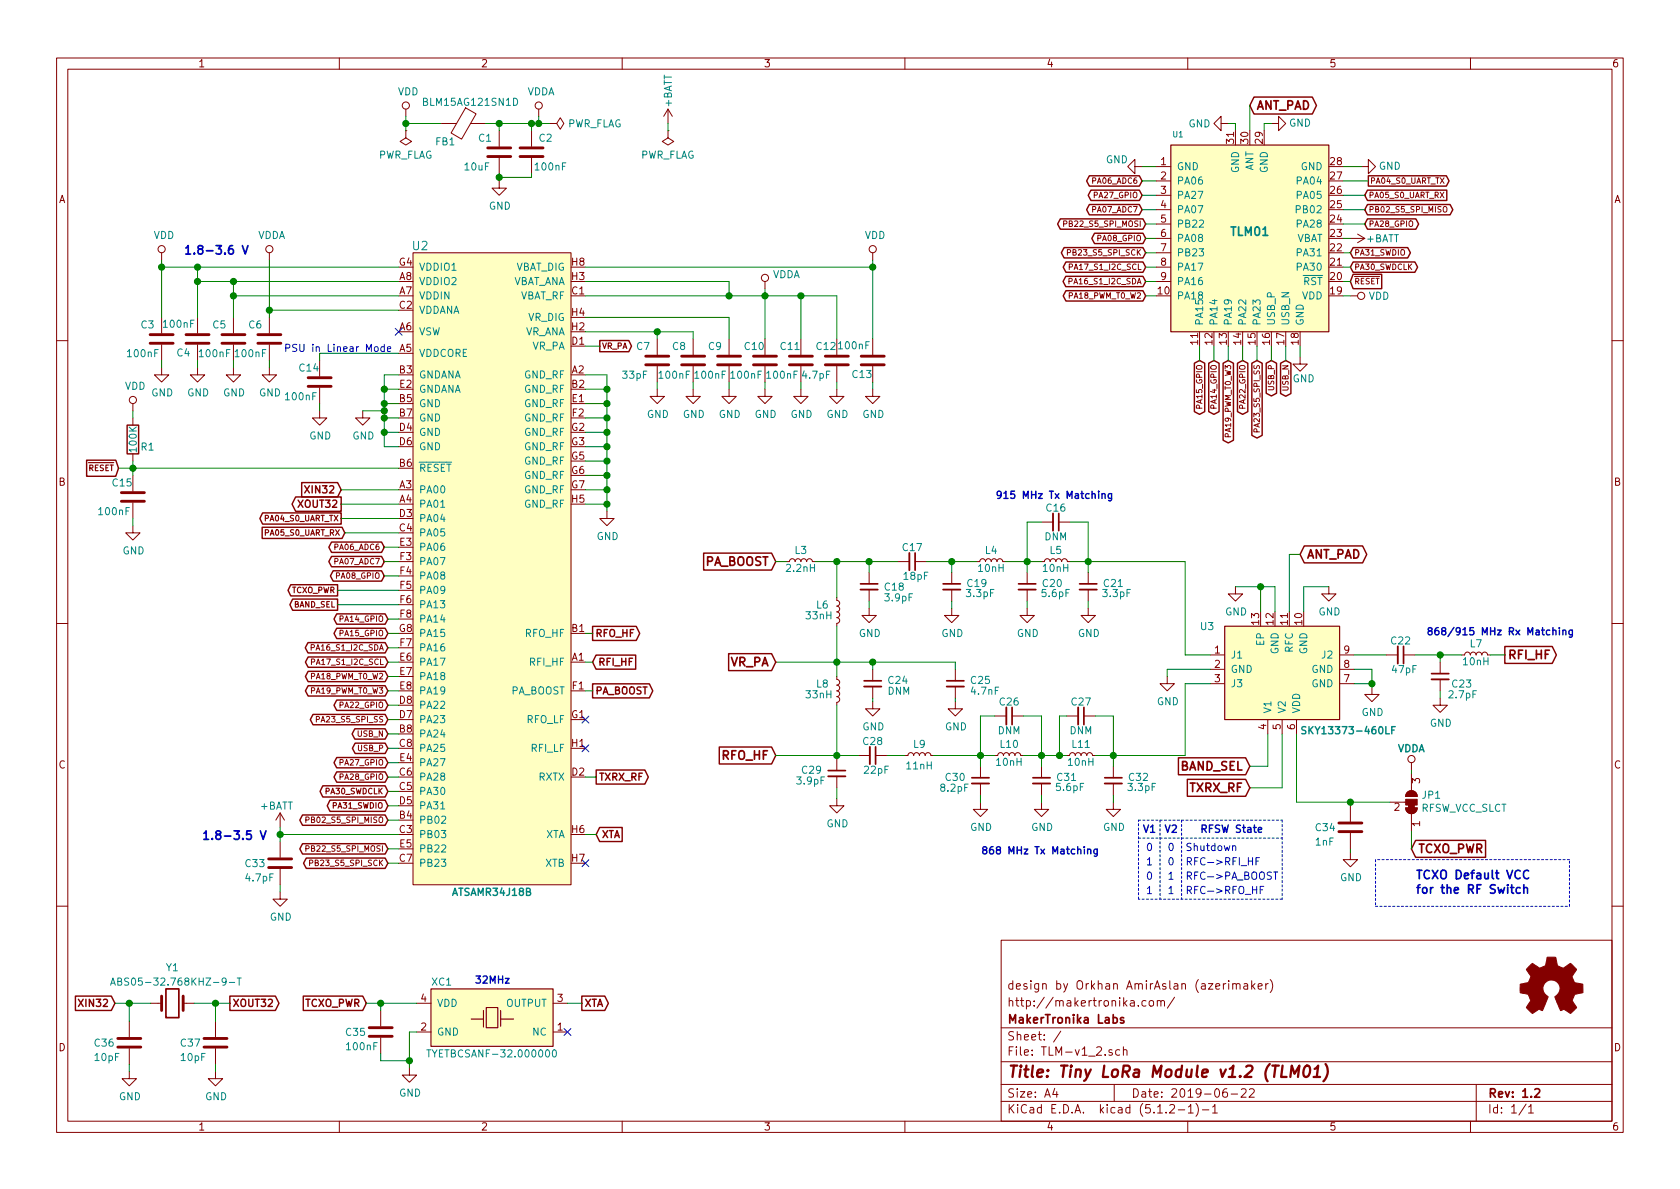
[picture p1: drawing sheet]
<svg xmlns="http://www.w3.org/2000/svg" width="297mm" height="210mm" viewBox="0 0 297 210" stroke-linecap="round" stroke-linejoin="round" font-family="sans-serif">
<g fill="none" stroke="#840000" stroke-width=".18">
<path d="M10 10.3h277v189.9h-277zM12 12.2h273v186.1h-273zM60 10.3v1.9M71.8 19.3v1.3M82.3 19.1l1.9 1-2.6 4.5-1.8-1.1zM95.2 19.3v1.3M110 10.3v1.9M118.1 19.3l-.8 1.3M118.1 19.3v2.5M118.1 19.3l.8 1.3M160 10.3v1.9M210 10.3v1.9"/>
<path d="M260 10.3v1.9M71.8 23.1v1.3l1 .6-1 .6-1.1-.6 1.1-.6M71.8 23.1h.1M78.1 21.8h2.6M83.2 21.8h2.5M88.3 32v1.3h1.2l-1.2 1.2-1.3-1.2h1.3M88.3 23.1v2.8M88.3 27.9v2.8M94 23.1v2.8M94 27.9v2.8M97.2 21.8h1.2l.7-1 .6 1-.6 1.1-.7-1.1M97.2 21.8h.1"/>
<path d="M118.1 23.1v1.3l1 .6-1 .6-1-.6 1-.6M118.1 23.1h.1M188.1 39.6l.4-.1 .1-.3-.5-.1v1M200.7 29.5v-1.3l-1.3 1.3 1.3 1.2v-1.2h1.2M204.5 29.5h2.5M204.5 32h2.5M204.5 34.5h2.5M204.5 37.1h2.5M204.5 39.6h2.5M215.9 21.8v-1.2l-1.3 1.2 1.3 1.3v-1.3h1.3M224.8 21.8h1.3v-1.2l1.2 1.2-1.2 1.3v-1.3M240.7 29.5h1.2v-1.3l1.3 1.3-1.3 1.2v-1.2"/>
<path d="M255.3 36.6l.3-.1 .2 .2v.5l-.2 .3-.4-.1v-.6zM28.6 44.7v1.3M28.6 56.1v2.8M34.9 56.1v2.8M41.3 56.1v2.8M47.6 44.7v1.3M47.6 56.1v2.8M73 44.7h28v111.8h-28zM116.2 59.9v2.8M122.6 59.9v2.8M128.9 59.9v2.8M135.3 49.8v1.2"/>
<path d="M135.3 59.9v2.8M141.6 59.9v2.8M148 59.9v2.8M154.3 44.7v1.3M154.3 59.9v2.8M188.7 44.7l.5-.1 .1-.4-.6-.1v1M189 49.8l.5-.1v-.4l-.5-.1v1M189.1 47.2h.4l.1-.4-.5-.1v1M204.5 42.2h2.5M204.5 44.7h2.5M204.5 47.2h2.5M204.5 49.8h2.5"/>
<path d="M238.8 52.3h1.2M238.8 42.2h2.5M240 41.4l1.3 .8M241.3 42.2l-1.3 .7M10 60.2h2M23.5 71.4v1.2M23.5 73.9v1.3M28.6 65v1.3h1.2l-1.2 1.3-1.3-1.3h1.3M28.6 61v2.7M34.9 65v1.3h1.3l-1.3 1.3-1.2-1.3h1.2M34.9 61v2.7M41.3 65v1.3h1.2l-1.2 1.3-1.3-1.3h1.3"/>
<path d="M41.3 61v2.7M47.6 65v1.3h1.3l-1.3 1.3-1.2-1.3h1.2M47.6 61v2.7M56.5 72.6v1.3h1.3l-1.3 1.3-1.3-1.3h1.3M56.5 63.7v2.8M56.5 68.6v2.8M64.1 72.6v1.3h1.3l-1.3 1.3-1.2-1.3h1.2M116.2 68.8v1.3h1.3l-1.3 1.3-1.3-1.3h1.3M116.2 64.8v2.8M122.6 68.8v1.3h1.2l-1.2 1.3-1.3-1.3h1.3M122.6 64.8v2.8M128.9 68.8v1.3h1.3l-1.3 1.3-1.3-1.3h1.3"/>
<path d="M128.9 64.8v2.8M135.3 68.8v1.3h1.2l-1.2 1.3-1.3-1.3h1.3M135.3 64.8v2.8M141.6 68.8v1.3h1.3l-1.3 1.3-1.3-1.3h1.3M141.6 64.8v2.8M148 68.8v1.3h1.2l-1.2 1.3-1.3-1.3h1.3M148 64.8v2.8M154.3 68.8v1.3h1.3l-1.3 1.3-1.3-1.3h1.3M154.3 64.8v2.8M222.2 76.4v-.5h-.4l-.1 .5h1M229.9 63.1v1.3h1.2l-1.2 1.3-1.3-1.3h1.3M285 60.2h2"/>
<path d="M23.5 93v1.2h1.3l-1.3 1.3-1.3-1.3h1.3M23.5 80.3v1.2M23.5 84.1v2.8M23.5 88.9v2.8M107.3 90.4v1.3h1.3l-1.3 1.3-1.3-1.3h1.3M139.6 99.3l.1-.3 .3-.2 .4 .1 .2 .4 .1-.3 .3-.2 .4 .1 .2 .4 .1-.3 .3-.2 .4 .1 .2 .4 .2-.4 .4-.1 .3 .2 .1 .3M158.7 99.3h2.1M161.8 99.3h2M173.2 99.3l.2-.3 .2-.2 .5 .1 .1 .4 .2-.3 .3-.2 .4 .1 .2 .4 .1-.3 .3-.2 .4 .1 .2 .4 .1-.3 .3-.2 .4 .1 .2 .4h.5M184.1 92.3h2.1M184.7 99.3l.1-.3 .3-.2 .4 .1 .2 .4 .1-.3 .3-.2 .4 .1 .2 .4 .1-.3 .3-.2 .4 .1 .2 .4 .1-.3 .3-.2 .4 .1 .2 .4h.5M187.2 92.3h2"/>
<path d="M10 110.3h2M55 114.5h.5v-.4l-.5-.1v1M55.1 117.1l.4-.1 .1-.4-.5-.1v1M148 105.7v.5l.3 .1 .2 .3-.2 .4-.3 .2 .3 .1 .2 .3-.2 .4-.3 .2 .3 .1 .2 .3-.2 .4-.3 .2 .3 .1 .2 .3-.2 .5-.3 .1v.5M148 119.6v.5l.3 .2 .2 .2-.2 .5-.3 .2 .3 .1 .2 .3-.2 .4-.3 .2 .3 .1 .2 .3-.2 .4-.3 .2 .3 .1 .2 .3-.2 .4-.3 .2v.5M153.7 107.6v1.2h1.2l-1.2 1.3-1.3-1.3h1.3M153.7 101.2v2M153.7 104.3v2M154.3 118.4v2M168.3 107.6v1.2h1.2l-1.2 1.3-1.3-1.3h1.3M168.3 101.2v2M168.3 104.3v2"/>
<path d="M168.9 118.4v2M181.6 107.6v1.2h1.3l-1.3 1.3-1.3-1.3h1.3M181.6 101.2v2M181.6 104.3v2M192.4 107.6v1.2h1.3l-1.3 1.3-1.3-1.3h1.3M192.4 101.2v2M192.4 104.3v2M206.4 119.6v1.3h1.2l-1.2 1.3-1.3-1.3h1.3M214 115.8h2.5M214 118.4h2.5M218.4 103.8v1.2h1.3l-1.3 1.3-1.2-1.3h1.2M234.9 103.8v1.2h1.3l-1.3 1.3-1.2-1.3h1.2"/>
<path d="M236.9 115.8h2.5M236.9 118.4h2.5M245.1 115.8h2M248.2 115.8h2M254.6 117.1v2M259 115.8l.1-.3 .3-.2 .4 .1 .2 .4 .1-.3 .3-.2 .4 .1 .2 .4 .1-.3 .3-.2 .4 .1 .2 .4 .1-.3 .3-.2 .4 .1 .2 .4h.5M285 110.3h2M55.9 127.2h.5v-.4l-.5-.1v1M148 134.2v2.1M148 137.3v2M151.8 133.6h2M154.3 124.1v1.2h1.3l-1.3 1.3-1.3-1.3h1.3"/>
<path d="M154.3 121.4v2M154.8 133.6h2M160 133.6h.5l.2-.3 .2-.2 .5 .1 .1 .4 .2-.3 .3-.2 .4 .1 .2 .4 .1-.3 .3-.2 .4 .1 .2 .4 .1-.3 .3-.2 .4 .1 .2 .4h.5M168.9 124.1v1.2h1.3l-1.3 1.3-1.3-1.3h1.3M168.9 121.4v2M173.4 135.5v2M173.4 138.6v2M175.9 126.6h2M176.4 133.6l.1-.3 .3-.2 .4 .1 .2 .4 .1-.3 .3-.2 .5 .1 .1 .4 .2-.3 .2-.2 .5 .1 .2 .4 .1-.3 .3-.2 .4 .1 .2 .4h.5M178.9 126.6h2.1M184.1 135.5v2M184.1 138.6v2"/>
<path d="M188.6 126.6h2M189.1 133.6l.1-.3 .3-.2 .4 .1 .2 .4 .1-.3 .3-.2 .5 .1 .1 .4 .2-.3 .2-.2 .5 .1 .2 .4 .1-.3 .3-.2 .4 .1 .2 .4h.5M191.6 126.6h2.1M196.8 135.5v2M196.8 138.6v2M214 120.9h2.5M224.2 127.2v2.6M226.7 127.2v2.6M229.2 127.2v2.6M236.9 120.9h2.5M242.6 121.5v1.3h1.2l-1.2 1.3-1.3-1.3h1.3M249.6 134.9v1.2"/>
<path d="M249.6 136.8v3M254.6 123.4v1.3h1.3l-1.3 1.3-1.2-1.3h1.2M254.6 120.1v2.1M49.5 157.7v1.3h1.3l-1.3 1.3-1.2-1.3h1.2M49.5 143.8l-.7 1.2M49.5 143.8v2.5M49.5 148.8v2.8M49.5 153.7v2.8M49.5 143.8l.8 1.2M54.1 145h.5v-.4l-.5-.1v1M54.1 150.1l.5-.1v-.3l-.5-.2v1M54.7 152.6h.5l.1-.4-.6-.1v1"/>
<path d="M148 141.2v1.3h1.2l-1.2 1.3-1.3-1.3h1.3M173.4 141.9v1.2h1.2l-1.2 1.3-1.3-1.3h1.3M184.1 141.9v1.2h1.3l-1.3 1.3-1.2-1.3h1.2M196.8 141.9v1.2h1.3l-1.3 1.3-1.2-1.3h1.2M238.8 150.7v1.3h1.2l-1.2 1.3-1.3-1.3h1.3M238.8 142.5v2.8M238.8 147.3v2.8M245.7 141.9h2.8M248.5 142.9h2.1a1.02 1.02 0 0 1-1 1 1.02 1.02 0 0 1-1.1-1zM248.8 140.2a1.02 1.02 0 0 1 1.1-.3 1.02 1.02 0 0 1 .7 .9h-2.1zM249.6 143.9v3M10 160.2h2"/>
<path d="M26.7 177.4h1.9M32.4 177.4h1.9M67.3 178.7v2.8M73.7 177.4h2.5M97.8 177.4h2.5M177 166.3h108v32h-108zM201.3 177.8v.1M202.6 177l-.4-.1-.3 .3 .1 .6 .2 .1 .4-.1M203.3 177.1l.2-.2 .4 .2v.7l-.2 .1-.4-.1zM204.6 177.1l.2-.2 .4 .1 .1 .9M204.6 176.9v1M205.3 177.1l.2-.2 .3 .1 .1 .9"/>
<path d="M207.7 176.3l-1.3 2M218 174.1l.2-.2 .3 .1 .1 .9M218 173.9v1M218.6 174.1a.36 .36 0 0 1 .3-.2 .36 .36 0 0 1 .4 .2v.8M220 174h.5l.1 .9M220.6 174.3l-.5 .1a.29 .29 0 0 0-.2 .2 .29 .29 0 0 0 .2 .3l.5-.1M221.3 173.4v1.5M221.5 174.4l.4 .5M221.9 173.9l-.6 .6M222.5 174.4l.7-.1-.1-.3-.4-.1-.2 .2v.7h.6M223.8 173.9v1M224.2 173.9l-.4 .3"/>
<path d="M224.6 173.2a1.71 1.71 0 0 1 0 2.3M285 160.2h2M22.9 189.5v1.2h1.2l-1.2 1.3-1.3-1.3h1.3M22.9 180.6v2.8M22.9 185.4v2.8M38.1 189.5v1.2h1.3l-1.3 1.3-1.3-1.3h1.3M38.1 180.6v2.8M38.1 185.4v2.8M60 198.3v1.9M67.3 183.5v2.8M72.4 188.8v1.3h1.3l-1.3 1.3-1.3-1.3h1.3M73.7 182.5h2.5"/>
<path d="M97.8 182.5h2.5M110 198.3v1.9M160 198.3v1.9M177 194.8h108M177 191.8h108M177 187.8h108M177 181.8h108M186.5 192.5l-.4 1h1M186.8 193v1M187.6 182.3l-1.3 2M196.6 185.7l-.3-.1-.2 .2v.2l.5 .2v.3h-.5M197 191.8v3"/>
<path d="M198 185.7l-.4-.1-.3 .3v.6l.3 .1 .4-.1M198.6 185.7l.2-.1 .4 .1 .1 .9M198.6 185.1v1.5M206.8 195.5l.2-.2h.4l.2 .2 .1 .3-.1 .2-.8 .8h.9M208.3 196.3h1.2M210 198.3v1.9M210.1 195.8l.4-.5v1.5M210.1 196.8h.9M211.5 195.1a1.71 1.71 0 0 1 0 2.3M212.6 196.3h1.1M214.4 195.8l.4-.5v1.5M214.4 196.8h.8"/>
<path d="M216.9 192.5a.62 .62 0 0 0-.7 .7l.1 .7 .2 .1 .5-.1v-.5l-.1-.2-.4-.1-.3 .3M217.7 193.5h1.1M219.5 192.7l.2-.2h.3l.3 .2v.3v.2l-.9 .8h.9M220.9 192.7l.2-.2h.4l.2 .2 .1 .3-1 1h1M260 198.3v1.9M261 191.8v6.5M269.8 195.2l-1.2 2M270.3 195.8l.4-.5v1.5M270.3 196.8h.8"/>
<circle cx="71.8" cy="18.7" r=".63"/>
<circle cx="95.2" cy="18.7" r=".63"/>
<circle cx="28.6" cy="44.1" r=".63"/>
<circle cx="47.6" cy="44.1" r=".63"/>
<circle cx="135.3" cy="49.1" r=".63"/>
<circle cx="154.3" cy="44.1" r=".63"/>
<circle cx="240.7" cy="52.3" r=".63"/>
<circle cx="23.5" cy="70.7" r=".63"/>
<circle cx="249.6" cy="134.2" r=".63"/>
</g>
<g fill="none" stroke="#840000" stroke-width=".3">
<path d="M161.8 97.8v3M187.2 90.8v3M152.1 103.2h3.1M166.8 103.2h3M180.1 103.2h3M190.9 103.2h3M248.2 114.3v3M253.1 119.1h3.1M146.4 136.3h3.1M152.8 120.4h3M154.8 132.1v3M167.4 120.4h3"/>
<path d="M171.8 137.5h3.1M178.9 125.1v3M182.6 137.5h3.1M191.6 125.1v3M195.3 137.5h3.1M29.3 174.9h2.3v5.1h-2.3zM198.7 180a.37 .37 0 0 0-.6 .1l.1 .3 .5 .1v.1l-.2 .3-.4-.1M271.4 192.7l.2-.2h.4l.2 .5-.9 1h.9"/>
</g>
<path d="M228.1 190.4l.3-2 .5 1.5 .8-1.5-.2 2M230.8 188.6a.45 .45 0 0 1 .4-.2 .45 .45 0 0 1 .4 .4 1.15 1.15 0 0 1-.8 1.6l-.2-.1a1.5 1.5 0 0 1 .2-1.7zM232.3 190.4h1.1M232.4 189l.7-.6-.3 2M234.4 188.2a2.31 2.31 0 0 1-.4 3" fill="none" stroke="#840000" stroke-width=".41"/>
<g fill="#ffffc2" stroke="#ffffc2" stroke-width=".18">
<path d="M73 44.7h28v111.8h-28z"/>
<path d="M216.5 110.7h20.4v16.5h-20.4z"/>
<path d="M76.2 174.9h21.6v10.1h-21.6z"/>
<path d="M207 25.6h27.9v33.1h-27.9z"/>
</g>
<path d="M90.8 17.4a.64 .64 0 0 1 .7 .6 .64 .64 0 0 1-.7 .6zM77.9 89.7h.7M77.9 143h.7M19.6 174.2l.4-1.3 .4 1.3M19.7 173.9h.6M20.8 173.6l.6-.1 .1-.2-.1-.2-.6-.2v1.3h.5l.2-.1v-.3l-.3-.2M40.5 173.7h1M41.9 172.9h.7M42.3 172.9v1.3M75.5 185.6h.7M75.8 185.6v1.3M97.8 185.8l.2-.2a.69 .69 0 0 1 .4 .7 .69 .69 0 0 1-.4 .6l-.2-.1-.1-.4z" fill="none" stroke="#008484" stroke-width=".18"/>
<path d="M207 25.6h27.9v33.1h-27.9zM216.5 110.7h20.4v16.5h-20.4zM76.2 174.9h21.6v10.1h-21.6zM85.5 178.7v2.9zM86 178.2h2v3.5h-2zM88.5 178.7v2.8zM83.3 180.2h2.2M88.5 180.2h2.3" fill="none" stroke="#840000" stroke-width=".2"/>
<path d="M230.9 128.6l-.5-.1-.2 .1 .1 .5 .5 .1 .1 .3-.2 .3-.5-.1M246.1 129.1h.4M246.7 128.5h-.6v1.3" fill="none" stroke="#008484" stroke-width=".25"/>
<g fill="none" stroke="#840000" stroke-width=".51">
<path d="M86.2 27.7h4.1M86.2 26.2h4.1M91.9 27.7h4.1M91.9 26.2h4.1M26.5 59.2h4.1M32.9 59.2h4.1M39.2 59.2h4.1M45.6 59.2h4.1M26.5 60.7h4.1M32.9 60.7h4.1M39.2 60.7h4.1M45.6 60.7h4.1"/>
<path d="M54.5 68.3h4M54.5 66.8h4M114.2 64.5h4M114.2 63h4M120.5 64.5h4.1M120.5 63h4.1M126.9 64.5h4M126.9 63h4M133.2 64.5h4.1M133.2 63h4.1M139.6 64.5h4M139.6 63h4"/>
<path d="M145.9 64.5h4.1M145.9 63h4.1M152.3 64.5h4M152.3 63h4M21.5 88.6h4M21.5 87.1h4M47.5 153.4h4.1M47.5 151.9h4.1M236.7 147.1h4.1M236.7 145.5h4.1M28.6 176.1v2.6M32.4 176.1v2.6"/>
<path d="M20.8 185.2h4.1M20.8 183.6h4.1M36.1 185.2h4M36.1 183.6h4M65.3 183.3h4M65.3 181.7h4"/>
</g>
<g fill="none" stroke="#008400" stroke-width=".18">
<path d="M221 18.7v4.4M71.8 20.6v2.5M71.8 21.8h6.3M85.7 21.8h11.5M88.3 21.8v1.3M88.3 30.7v1.3M94 21.8v1.3M94 30.7v.7h-5.7M95.2 20.6v1.2M118.1 21.8v1.3M201.9 32h2.6M201.9 29.5h2.6"/>
<path d="M201.9 34.5h2.6M201.9 37.1h2.6M202.6 39.6h1.9M217.2 21.8h1.2v1.3M224.8 21.8h-1.3v1.3M237.5 32h4.4M237.5 29.5h3.2M237.5 34.5h3.8M237.5 37.1h3.8M237.5 39.6h3.8M28.6 46v10.1M28.6 47.2h41.9"/>
<path d="M34.9 49.8h35.6M34.9 47.2v8.9M41.3 52.3h29.2M41.3 49.8v6.3M47.6 54.9h22.9M47.6 46v10.1M103.5 47.2h50.8M103.5 52.3h44.5v7.6M103.5 49.8h25.4v2.5M103.5 58.7h19.1v1.2M103.5 56.1h25.4v3.8M116.2 58.7v1.2"/>
<path d="M135.3 51v8.9M141.6 52.3v7.6M154.3 46v13.9M202.6 47.2h1.9M202.6 52.3h1.9M202.6 49.8h1.9M202.6 42.2h1.9M202.6 44.7h1.9M237.5 47.2h1.3M237.5 52.3h1.3M237.5 49.8h1.3M237.5 42.2h1.3"/>
<path d="M237.5 44.7h1.3M23.5 72.6v1.3M28.6 63.7v1.3M34.9 63.7v1.3M41.3 63.7v1.3M47.6 63.7v1.3M56.5 71.4v1.2M64.1 72.6h3.8M67.9 76.4h2.6M67.9 73.9h2.6M67.9 71.4h2.6M67.9 68.8h2.6"/>
<path d="M70.5 66.3h-2.6v12.7h2.6M70.5 62.5h-14v1.2M103.5 66.3h3.8v24.1M103.5 79h3.8M103.5 76.4h3.8M103.5 73.9h3.8M103.5 71.4h3.8M103.5 68.8h3.8M103.5 61.2h2.5M116.2 67.6v1.2M122.6 67.6v1.2M128.9 67.6v1.2"/>
<path d="M135.3 67.6v1.2M141.6 67.6v1.2M148 67.6v1.2M154.3 67.6v1.2M212.1 61.2v2.5M214.6 61.2v2.5M217.2 61.2v2.5M219.7 61.2v2.5M222.2 61.2v2.5M224.8 61.2v2.5M227.3 61.2v2.5M229.9 61.2v1.9"/>
<path d="M21 82.8h49.5M23.5 81.5v2.6M23.5 91.7v1.3M60.3 89.1h10.2M60.3 86.6h10.2M60.3 91.7h10.2M61 94.2h9.5M67.9 99.3h2.6M67.9 96.8h2.6M103.5 89.1h3.8M103.5 86.6h3.8M103.5 84.1h3.8"/>
<path d="M103.5 81.5h3.8M137.2 99.3h1.9M144.1 99.3h14.6M148 99.3v6.4M153.7 99.3v1.9M163.8 99.3h8.9M168.3 99.3v1.9M177.8 99.3h6.3M184.1 92.3h-2.5v8.9M189.2 99.3h20.3v16.5h4.5M189.2 92.3h3.2v8.9M229.9 98h-1.9v10.2"/>
<path d="M59.7 104.4h10.8M59.7 106.9h10.8M67.9 101.8h2.6M68.6 117.1h1.9M68.6 112h1.9M68.6 119.6h1.9M68.6 114.5h1.9M68.6 109.5h1.9M103.5 117.1h1.3M103.5 112h1.3M137.2 117.1h31.7v1.3M148 110.7v8.9"/>
<path d="M153.7 106.3v1.3M154.3 117.1v1.3M168.3 106.3v1.3M181.6 106.3v1.3M192.4 106.3v1.3M214 118.4h-7.6v1.2M218.4 103.8h7v4.4M222.9 103.8v4.4M234.9 103.8h-4.4v4.4M239.4 115.8h5.7M239.4 118.4h3.2v3.1M250.2 115.8h8.2"/>
<path d="M254.6 115.8v1.3M263.5 115.8h2.6M68.6 122.2h1.9M68.6 137.4h1.9M68.6 139.9h1.9M68.6 134.9h1.9M68.6 132.3h1.9M68.6 129.8h1.9M68.6 127.2h1.9M68.6 124.7h1.9M103.5 122.2h1.3M103.5 137.4h1.9"/>
<path d="M137.2 133.6h14.6M148 124.7v9.5M148 139.3v1.9M154.3 123.4v.7M156.8 133.6h3.2M165.1 133.6h10.8M168.9 123.4v.7M175.9 126.6h-2.5v8.9M181 133.6h7.6M181 126.6h3.1v8.9M188.6 126.6h-1.3v7M193.7 126.6h3.1v8.9"/>
<path d="M214 120.9h-4.5v12.7h-15.8M224.2 129.8v5.7h-3.2M226.7 129.8v9.5h-5.7M229.2 129.8v12.1h16.5M239.4 120.9h3.2M249.6 136.1v.7M254.6 122.2v1.2M49.5 146.3v2.5M49.5 156.5v1.2M49.5 147.6h21M68.6 152.6h1.9M68.6 150.1h1.9"/>
<path d="M68.6 145h1.9M68.6 142.5h1.9M103.5 147.6h1.9M173.4 140.6v1.3M184.1 140.6v1.3M196.8 140.6v1.3M238.8 141.9v.6M238.8 150.1v.6M249.6 146.9v3.2M20.3 177.4h6.4M22.9 177.4v3.2M34.3 177.4h6.3"/>
<path d="M38.1 177.4v3.2M64.8 177.4h8.9M67.3 177.4v1.3M100.3 177.4h2.6M22.9 188.2v1.3M38.1 188.2v1.3M67.3 186.3v1.3h5.1M73.7 182.5h-1.3v6.3"/>
</g>
<g fill="#008400" stroke="#008400" stroke-width=".25">
<circle cx="28.6" cy="47.2" r=".51"/>
<circle cx="34.9" cy="49.8" r=".51"/>
<circle cx="34.9" cy="47.2" r=".51"/>
<circle cx="41.3" cy="52.3" r=".51"/>
<circle cx="41.3" cy="49.8" r=".51"/>
<circle cx="47.6" cy="54.9" r=".51"/>
<circle cx="107.3" cy="89.1" r=".51"/>
<circle cx="107.3" cy="86.6" r=".51"/>
<circle cx="107.3" cy="84.1" r=".51"/>
<circle cx="107.3" cy="81.5" r=".51"/>
<circle cx="107.3" cy="79" r=".51"/>
<circle cx="107.3" cy="76.4" r=".51"/>
<circle cx="107.3" cy="73.9" r=".51"/>
<circle cx="107.3" cy="71.4" r=".51"/>
<circle cx="107.3" cy="68.8" r=".51"/>
<circle cx="88.3" cy="21.8" r=".51"/>
<circle cx="67.9" cy="68.8" r=".51"/>
<circle cx="67.9" cy="71.4" r=".51"/>
<circle cx="67.9" cy="73.9" r=".51"/>
<circle cx="67.9" cy="76.4" r=".51"/>
<circle cx="67.9" cy="72.6" r=".51"/>
<circle cx="49.5" cy="147.6" r=".51"/>
<circle cx="23.5" cy="82.8" r=".51"/>
<circle cx="116.2" cy="58.7" r=".51"/>
<circle cx="128.9" cy="52.3" r=".51"/>
<circle cx="135.3" cy="52.3" r=".51"/>
<circle cx="141.6" cy="52.3" r=".51"/>
<circle cx="154.3" cy="47.2" r=".51"/>
<circle cx="94" cy="21.8" r=".51"/>
<circle cx="88.3" cy="31.4" r=".51"/>
<circle cx="22.9" cy="177.4" r=".51"/>
<circle cx="38.1" cy="177.4" r=".51"/>
<circle cx="67.3" cy="177.4" r=".51"/>
<circle cx="72.4" cy="187.6" r=".51"/>
<circle cx="148" cy="99.3" r=".51"/>
<circle cx="153.7" cy="99.3" r=".51"/>
<circle cx="168.3" cy="99.3" r=".51"/>
<circle cx="181.6" cy="99.3" r=".51"/>
<circle cx="192.4" cy="99.3" r=".51"/>
<circle cx="148" cy="117.1" r=".51"/>
<circle cx="154.3" cy="117.1" r=".51"/>
<circle cx="148" cy="133.6" r=".51"/>
<circle cx="173.4" cy="133.6" r=".51"/>
<circle cx="184.2" cy="133.6" r=".51"/>
<circle cx="196.9" cy="133.6" r=".51"/>
<circle cx="187.3" cy="133.6" r=".51"/>
<circle cx="242.6" cy="120.9" r=".51"/>
<circle cx="254.6" cy="115.8" r=".51"/>
<circle cx="222.9" cy="103.8" r=".51"/>
<circle cx="71.8" cy="21.8" r=".51"/>
<circle cx="95.3" cy="21.8" r=".51"/>
<circle cx="238.8" cy="141.9" r=".51"/>
</g>
<path d="M69.9 58.1l1.2 1.2M71.1 58.1l-1.2 1.2M102.9 126.6l1.2 1.3M102.9 131.7l1.2 1.2M104.1 126.6l-1.2 1.3M104.1 131.7l-1.2 1.2M102.9 152l1.2 1.3M104.1 152l-1.2 1.3M99.7 181.9l1.2 1.2M100.9 181.9l-1.2 1.2" fill="none" stroke="#000084" stroke-width=".18"/>
<g fill="none" stroke="#0000c2" stroke-width=".18">
<path d="M66.3 61.4l.3-.1 .2 .1v.7h-.4l-.2-.1v-.5zM67.9 61.4l-.3-.1-.3 .2 .2 .6h.4M67.9 60.9v1.2M68.5 61.7l.6-.1-.1-.2-.3-.1-.2 .2 .1 .6h.4M217.9 149.7l.2-.2 .3 .1 .1 .8M220.7 152.3h.8M221.5 151.7v1.3M221.5 157.3h.7M222.1 152.3h.4M222.2 156.7v1.3M222.7 151.7h-.6v1.3M222.8 157.3h.4"/>
<path d="M223.4 156.7h-.6v1.3M224.8 154.3l-.5-.1-.2 .1v.4l.6 .2 .1 .3-.3 .3-.4-.1M225.2 154.2h.7M225.5 154.2v1.3"/>
</g>
<g fill="none" stroke="#840000" stroke-width=".25">
<path d="M221.7 17.2h10.3l.8 1.5-.8 1.5h-10.3l-.7-1.5zM187.5 38.7h14.6l.5 .9-.5 .9h-14.6l-.5-.9zM192.6 31.1h8.8l.5 .9-.5 .9h-8.8l-.5-.9zM192.6 36.2h8.8l.5 .9-.5 .9h-8.8l-.5-.9zM192.9 33.6h8.5l.5 .9-.5 1h-8.5l-.5-1zM241.8 33.6h14v1.9h-14l-.5-1zM241.8 38.7h8.5l.5 .9-.5 .9h-8.5l-.5-.9zM241.8 36.2h14.6l.5 .9-.5 .9h-14.6l-.5-.9zM241.9 31.1h13.8l.5 .9-.5 .9h-13.8zM188.1 43.8h14l.5 .9-.5 .9h-14l-.4-.9zM188.4 48.9h13.7l.5 .9-.5 .9h-13.7l-.4-.9zM188.5 46.3h13.6l.5 .9-.5 1h-13.6l-.5-1z"/>
<path d="M188.5 51.4h13.6l.5 .9-.5 .9h-13.6l-.5-.9zM193.5 41.2h8.6l.5 1-.5 .9h-8.6l-.5-.9zM239.2 48.5h5.1v2.5h-5.1l-.4-1.2zM239.2 46.3h11l.4 .9-.4 1h-11l-.4-1zM239.2 43.8h9.7l.5 .9-.5 .9h-9.7l-.4-.9zM22.5 75.2h2v5.1h-2zM106 60.2h5.2l.5 1-.5 1h-5.2zM211.2 64.2l.9-.5 .9 .5v8.6l-.9 .5-.9-.5zM213.7 64.2l.9-.5 .9 .5v8.6l-.9 .5-.9-.5zM216.3 64.2l.9-.5 .9 .5v13.6l-.9 .5-.9-.5zM218.8 64.2l.9-.5 .9 .5v8.6l-.9 .5-.9-.5zM221.3 64.2l.9-.5 1 .5v12.8l-1 .5-.9-.5z"/>
<path d="M223.9 64.2l.9-.5 .9 .5v5.3l-.9 .5-.9-.5zM226.4 64.2l.9-.5 .9 .5v5.4l-.9 .5-.9-.5zM15.3 81.4h5.2l.5 1.4-.5 1.4h-5.2zM46.4 93.2h14.1l.5 1-.5 1h-14.1zM46.4 90.7h13.9v2h-13.9l-.5-1zM52.3 87.9h8v2.5h-8l-.7-1.3zM53.3 85.3h6.4l.6 1.3-.6 1.3h-6.4zM53.9 85.9l.8 1.3M54.7 85.9l-.8 1.3M58.6 95.9h8.9l.4 .9-.4 .9h-8.9l-.5-.9zM58.6 98.4h8.9l.4 .9-.4 .9h-8.9l-.5-.9zM124.4 97.8h12l.8 1.5-.8 1.5h-12z"/>
<path d="M230.6 96.5h10.3l.8 1.5-.8 1.5h-10.3l-.7-1.5zM51.4 103.4h8.3v2h-8.3l-.5-1zM51.7 105.9h8v2h-8l-.4-1zM54.5 113.6h13.6l.5 .9-.5 1h-13.6l-.5-1zM54.5 116.2h13.6l.5 .9-.5 .9h-13.6l-.5-.9zM54.5 118.7h13.6l.5 .9-.5 .9h-13.6l-.5-.9zM58.9 100.9h8.6l.4 .9-.4 1h-8.6l-.5-1zM59.5 108.6h8.6l.5 .9-.5 .9h-8.6l-.4-.9zM59.5 111.1h8.6l.5 .9-.5 .9h-8.6l-.4-.9zM104.8 110.8h7.7l.6 1.2-.6 1.3h-7.7zM105.4 115.8h7v2.5h-7l-.6-1.2zM128.8 115.6h7.6l.8 1.5-.8 1.5h-7.6z"/>
<path d="M266.1 114.3h8.3l.8 1.5-.8 1.5h-8.3zM54.5 121.3h13.6l.5 .9-.5 .9h-13.6l-.5-.9zM55.3 126.3h12.8l.5 .9-.5 1h-12.8l-.4-1zM57.1 139h11l.5 .9-.5 1h-11l-.5-1zM59.5 123.8h8.6l.5 .9-.5 .9h-8.6l-.4-.9zM59.5 134h8.6l.5 .9-.5 .9h-8.6l-.4-.9zM59.5 136.5h8.6l.5 .9-.5 .9h-8.6l-.4-.9zM62.7 128.9h5.4l.5 .9-.5 .9h-5.4l-.4-.9zM62.8 131.4h5.3l.5 .9-.5 .9h-5.3l-.5-.9zM104.8 120.9h10l.6 1.3-.6 1.2h-10zM105.4 136.2h8.6l.6 1.2-.6 1.3h-8.6zM127.2 132.1h9.2l.8 1.5-.8 1.5h-9.2z"/>
<path d="M208.4 134h11.8l.8 1.5-.8 1.5h-11.8zM209.9 137.8h10.3l.8 1.5-.8 1.5h-10.3zM53.5 144.1h14.6l.5 .9-.5 .9h-14.6l-.5-.9zM53.5 149.2h14.6l.5 .9-.5 .9h-14.6l-.5-.9zM54.2 151.7h13.9l.5 .9-.5 1h-13.9l-.5-1zM58.3 141.5h9.8l.5 1-.5 1h-9.8l-.4-1zM106 146.3h4v2.5h-4l-.6-1.2zM250.3 148.6h12.4v3h-12.4l-.7-1.5zM13.3 176.1h6.4l.6 1.3-.6 1.3h-6.4zM13.9 176.7l.8 1.3M14.7 176.7l-.8 1.3M40.6 176.1h8.1l.6 1.3-.6 1.3h-8.1z"/>
<path d="M53.6 176.1h10.5l.7 1.3-.7 1.3h-10.5zM102.9 176.1h4l.7 1.3-.7 1.3h-4z"/>
</g>
<path d="M42.8 43.4l.6 1.5 .4-1.5M46 146.9l.5 1.5 .5-1.5M268.8 157l-.4-.1-.3 .3v.5l.1 .2h.6M269.4 157.1l.1-.1a.36 .36 0 0 1 .6 .2v.8M269.4 156.5v1.5M270.3 154a.6 .6 0 0 0-.7 0 .6 .6 0 0 0-.2 .7 .55 .55 0 0 0 .2 .6 .55 .55 0 0 0 .7-.1" fill="none" stroke="#0000c2" stroke-width=".3"/>
<g fill="none" stroke="#0000c2" stroke-width=".25">
<path d="M194.3 86.9v.1M194.8 87.4l.2-.1h.4v.8M194.8 87.3v.8M196.5 87.3v1.1l-.2 .2-.3-.1M196.5 87.3h-.3l-.3 .2 .2 .6h.4M274.6 111.6l.2-.2 .3 .1v.8M274.6 111v1.3M275.7 111v.1M275.7 111.4v.9M276.3 111.6l.2-.2 .3 .1 .1 .8M276.3 111.4v.9M278 111.4v1.2l-.2 .1-.3-.1"/>
<path d="M278 111.5l-.4-.1-.2 .3 .1 .5h.5M191.7 149.7v.2M192.3 150.3l.2-.1h.3l.1 .8M192.3 150.2v.8M194 150.2v1.1l-.2 .1h-.3M194 150.2h-.4l-.2 .2 .1 .5h.5M222.5 146.8l.6-.2-.1-.2-.3-.1-.2 .2 .1 .6h.4M89.4 173h.6l-.6 .9h.6"/>
</g>
<g fill="none" stroke="#840000" stroke-width=".33">
<path d="M160.8 97.8v3M186.2 90.8v3M152.1 104.3h3.1M166.8 104.3h3M180.1 104.3h3M190.9 104.3h3M247.1 114.3v3M146.4 137.3h3.1M152.8 121.4h3M153.8 132.1v3M167.4 121.4h3M171.8 138.6h3.1"/>
<path d="M177.9 125.1v3M182.6 138.6h3.1M190.6 125.1v3M195.3 138.6h3.1M253.1 120.1h3.1"/>
</g>
<g fill="#840000" stroke="#840000" stroke-width=".18">
<path d="M270.4 170.9l.6-.5 .8 .5a.62 .62 0 0 0 1 0h.2a1.62 1.62 0 0 0 .5-1.4l.1-.2h1.5l.1 .7a.74 .74 0 0 0 .7 1l.5 .2 1.3-.8 1 1-.4 .7a.75 .75 0 0 0-.1 1.2l.2 .5 1.5 .2v1.5l-1.4 .3-.1 .1a1.23 1.23 0 0 0-.3 1.2l.7 1-.1 .2-1 .9-.8-.5a.54 .54 0 0 0-.9 0l-1.1-2.4a2.33 2.33 0 0 0 .9-1.9 1.54 1.54 0 0 0-2.5-.7 1.54 1.54 0 0 0 .4 2.6l-1 2.4a.69 .69 0 0 0-1.1 .1l-.7 .4-1-1.1 .8-1.1-.3-.6a.71 .71 0 0 0-.9-.7l-.7-.2v-1.5h.4a1.11 1.11 0 0 0 1.3-.8 .72 .72 0 0 0-.2-1.1l-.4-.7z"/>
<path d="M248.5 142.9h2.1a1.02 1.02 0 0 1-1 1 1.02 1.02 0 0 1-1.1-1z"/>
<path d="M248.8 140.2a1.02 1.02 0 0 1 1.1-.3 1.02 1.02 0 0 1 .7 .9h-2.1z"/>
<path d="M249 142.4h1.1v.5h-1.1z"/>
<path d="M248.5 141.3h2.1v1.1h-2.1z"/>
</g>
<path d="M201.3 159v-14M201.3 145h25.4M201.3 148.2h25.4M205.1 145v14M208.9 145v14M226.7 145v14M226.7 159h-25.4M243.2 152v8.3M277.5 152h-34.3M243.2 160.3h34.3M277.5 160.3v-8.3" fill="none" stroke="#0000c2" stroke-width=".18" stroke-dasharray=".4 .4"/>
<text font-size="2.8" fill="#840000" x="178" y="190.5">Title: Tiny LoRa Module v1.2 (TLM01)</text>
<g font-size="2.1" fill="#840000">
<text x="222" y="19.4">ANT_PAD</text>
<text x="124.6" y="100">PA_BOOST</text>
<text x="230.9" y="98.8">ANT_PAD</text>
<text x="129.2" y="117.8">VR_PA</text>
<text x="266.5" y="116.6">RFI_HF</text>
<text x="127.8" y="134.3">RFO_HF</text>
<text x="208.7" y="136.2">BAND_SEL</text>
<text x="210.4" y="140">TXRX_RF</text>
<text x="250.6" y="150.8">TCXO_PWR</text>
<text x="178" y="178">http://makertronika.com/</text>
<text x="178" y="175">design by Orkhan AmirAslan (azerimaker)</text>
<text x="178" y="184">Sheet: /</text>
<text x="178" y="181">MakerTronika Labs</text>
<text x="178" y="186.7">File: TLM-v1_2.sch</text>
<text x="178" y="196.9">KiCad E.D.A. kicad (5.1.2-1)-1</text>
<text x="178" y="194.1">Size: A4</text>
<text x="200" y="194.1">Date: 2019-06-22</text>
<text x="263" y="194.1">Rev: 1.2</text>
<text x="263" y="196.9">Id: 1/1</text>
</g>
<g font-size="2.1" fill="#008484">
<text x="217.7" y="41.7">TLM01</text>
<text x="73" y="44.2">U2</text>
</g>
<g font-size="2.1" fill="#0000c2">
<text x="32.4" y="45">1.8-3.6 V</text>
<text x="35.6" y="148.5">1.8-3.5 V</text>
<text x="250.2" y="155.5">TCXO Default VCC</text>
<text x="250.2" y="158">for the RF Switch</text>
</g>
<g font-size="1.8" fill="#840000">
<text x="35" y="11.9">1</text>
<text x="85" y="11.9">2</text>
<text x="135" y="11.9">3</text>
<text x="185" y="11.9">4</text>
<text x="235" y="11.9">5</text>
<text x="285" y="11.9">6</text>
<text x="205.3" y="29.2">1</text>
<text x="218.2" y="25.3" transform="rotate(-90 218.2 25.3)">31</text>
<text x="220.7" y="25.3" transform="rotate(-90 220.7 25.3)">30</text>
<text x="223.3" y="25.3" transform="rotate(-90 223.3 25.3)">29</text>
<text x="235.3" y="29.2">28</text>
<text x="10.4" y="35.9">A</text>
<text x="205.3" y="31.7">2</text>
<text x="205.3" y="34.3">3</text>
<text x="235.3" y="34.3">26</text>
<text x="235.3" y="31.7">27</text>
<text x="285.4" y="35.9">A</text>
<text x="205.3" y="36.8">4</text>
<text x="205.3" y="39.4">5</text>
<text x="205.3" y="41.9">6</text>
<text x="235.3" y="41.9">23</text>
<text x="235.3" y="39.4">24</text>
<text x="235.3" y="36.8">25</text>
<text x="70.6" y="47">G4</text>
<text x="101.1" y="47">H8</text>
<text x="205.3" y="44.4">7</text>
<text x="205.3" y="47">8</text>
<text x="235.3" y="47">21</text>
<text x="235.3" y="44.4">22</text>
<text x="70.6" y="52.1">A7</text>
<text x="70.6" y="49.5">A8</text>
<text x="101.1" y="52.1">C1</text>
<text x="101.1" y="49.5">H3</text>
<text x="204.8" y="52.1">10</text>
<text x="205.3" y="49.5">9</text>
<text x="235.3" y="52.1">19</text>
<text x="235.3" y="49.5">20</text>
<text x="70.6" y="58.4">A6</text>
<text x="70.6" y="54.6">C2</text>
<text x="101.1" y="58.4">H2</text>
<text x="101.1" y="55.9">H4</text>
<text x="70.6" y="62.2">A5</text>
<text x="101.1" y="61">D1</text>
<text x="211.8" y="60.9" transform="rotate(-90 211.8 60.9)">11</text>
<text x="214.4" y="60.9" transform="rotate(-90 214.4 60.9)">12</text>
<text x="216.9" y="60.9" transform="rotate(-90 216.9 60.9)">13</text>
<text x="219.5" y="60.9" transform="rotate(-90 219.5 60.9)">14</text>
<text x="222" y="60.9" transform="rotate(-90 222 60.9)">15</text>
<text x="224.5" y="60.9" transform="rotate(-90 224.5 60.9)">16</text>
<text x="227.1" y="60.9" transform="rotate(-90 227.1 60.9)">17</text>
<text x="229.6" y="60.9" transform="rotate(-90 229.6 60.9)">18</text>
<text x="70.6" y="66">B3</text>
<text x="70.6" y="71.1">B5</text>
<text x="70.7" y="68.6">E2</text>
<text x="101.1" y="66">A2</text>
<text x="101.1" y="68.6">B2</text>
<text x="101.2" y="71.1">E1</text>
<text x="70.6" y="73.7">B7</text>
<text x="70.6" y="76.2">D4</text>
<text x="101.1" y="76.2">G2</text>
<text x="101.2" y="73.7">F2</text>
<text x="70.6" y="82.5">B6</text>
<text x="70.6" y="78.7">D6</text>
<text x="101.1" y="78.7">G3</text>
<text x="101.1" y="81.3">G5</text>
<text x="101.1" y="83.8">G6</text>
<text x="10.4" y="85.9">B</text>
<text x="53.1" y="89.8">XOUT32</text>
<text x="54.5" y="87.2">XIN32</text>
<text x="70.6" y="86.4">A3</text>
<text x="70.6" y="88.9">A4</text>
<text x="101.1" y="86.4">G7</text>
<text x="101.1" y="88.9">H5</text>
<text x="285.4" y="85.9">B</text>
<text x="70.6" y="94">C4</text>
<text x="70.6" y="91.4">D3</text>
<text x="70.7" y="96.5">E3</text>
<text x="70.7" y="99.1">F3</text>
<text x="70.7" y="101.6">F4</text>
<text x="70.7" y="104.1">F5</text>
<text x="70.7" y="106.7">F6</text>
<text x="70.6" y="111.8">G8</text>
<text x="70.7" y="109.2">F8</text>
<text x="101.1" y="111.8">B1</text>
<text x="222.6" y="110.4" transform="rotate(-90 222.6 110.4)">13</text>
<text x="225.2" y="110.4" transform="rotate(-90 225.2 110.4)">12</text>
<text x="227.7" y="110.4" transform="rotate(-90 227.7 110.4)">11</text>
<text x="230.3" y="110.4" transform="rotate(-90 230.3 110.4)">10</text>
<text x="70.7" y="116.8">E6</text>
<text x="70.7" y="119.4">E7</text>
<text x="70.7" y="114.3">F7</text>
<text x="101.1" y="116.8">A1</text>
<text x="214.8" y="115.6">1</text>
<text x="214.8" y="118.1">2</text>
<text x="237.6" y="118.1">8</text>
<text x="237.6" y="115.6">9</text>
<text x="70.6" y="124.5">D8</text>
<text x="70.7" y="121.9">E8</text>
<text x="101.2" y="121.9">F1</text>
<text x="214.8" y="120.6">3</text>
<text x="237.6" y="120.6">7</text>
<text x="70.6" y="129.5">B8</text>
<text x="70.6" y="127">D7</text>
<text x="101.1" y="127">G1</text>
<text x="223.9" y="129" transform="rotate(-90 223.9 129)">4</text>
<text x="226.4" y="129" transform="rotate(-90 226.4 129)">5</text>
<text x="229" y="129" transform="rotate(-90 229 129)">6</text>
<text x="10.4" y="135.9">C</text>
<text x="70.6" y="137.2">C6</text>
<text x="70.6" y="132.1">C8</text>
<text x="70.7" y="134.6">E4</text>
<text x="101.1" y="137.2">D2</text>
<text x="101.1" y="132.1">H1</text>
<text x="285.4" y="135.9">C</text>
<text x="70.6" y="139.7">C5</text>
<text x="70.6" y="142.2">D5</text>
<text x="246.5" y="143.4">2</text>
<text x="251.1" y="138.5" transform="rotate(-90 251.1 138.5)">3</text>
<text x="70.6" y="144.8">B4</text>
<text x="70.6" y="147.3">C3</text>
<text x="70.7" y="149.9">E5</text>
<text x="101.1" y="147.3">H6</text>
<text x="251.1" y="146.1" transform="rotate(-90 251.1 146.1)">1</text>
<text x="70.6" y="152.4">C7</text>
<text x="101.1" y="152.4">H7</text>
<text x="14.5" y="178">XIN32</text>
<text x="41" y="178">XOUT32</text>
<text x="53.8" y="178">TCXO_PWR</text>
<text x="74.4" y="177.2">4</text>
<text x="98.6" y="177.2">3</text>
<text x="103.2" y="178">XTA</text>
<text x="10.4" y="185.9">D</text>
<text x="74.4" y="182.2">2</text>
<text x="98.6" y="182.2">1</text>
<text x="285.4" y="185.9">D</text>
<text x="35" y="199.9">1</text>
<text x="85" y="199.9">2</text>
<text x="135" y="199.9">3</text>
<text x="185" y="199.9">4</text>
<text x="235" y="199.9">5</text>
<text x="285" y="199.9">6</text>
</g>
<g font-size="1.8" fill="#008484">
<text x="70.3" y="16.9">VDD</text>
<text x="93.2" y="16.9">VDDA</text>
<text x="75.1" y="18.7">BLM15AG121SN1D</text>
<text x="100.2" y="22.5">PWR_FLAG</text>
<text x="118.8" y="19" transform="rotate(-90 118.8 19)">+BATT</text>
<text x="210.1" y="22.5">GND</text>
<text x="227.9" y="22.4">GND</text>
<text x="66.8" y="28.1">PWR_FLAG</text>
<text x="77.1" y="25.7">FB1</text>
<text x="84.7" y="25.1">C1</text>
<text x="95.4" y="25.1">C2</text>
<text x="113.1" y="28.1">PWR_FLAG</text>
<text x="195.5" y="28.9">GND</text>
<text x="82.2" y="30.1">10uF</text>
<text x="94.8" y="30.1">100nF</text>
<text x="208" y="30.1">GND</text>
<text x="208" y="32.6">PA06</text>
<text x="208" y="35.2">PA27</text>
<text x="219.1" y="30.6" transform="rotate(-90 219.1 30.6)">GND</text>
<text x="221.6" y="30.3" transform="rotate(-90 221.6 30.3)">ANT</text>
<text x="224.2" y="30.6" transform="rotate(-90 224.2 30.6)">GND</text>
<text x="229.5" y="35.2">PA05</text>
<text x="229.5" y="32.6">PA04</text>
<text x="230" y="30.1">GND</text>
<text x="243.8" y="30">GND</text>
<text x="86.4" y="37.1">GND</text>
<text x="208" y="37.7">PA07</text>
<text x="208" y="40.3">PB22</text>
<text x="229.5" y="40.3">PA28</text>
<text x="229.5" y="37.7">PB02</text>
<text x="27.2" y="42.3">VDD</text>
<text x="45.6" y="42.3">VDDA</text>
<text x="74" y="47.9">VDDIO1</text>
<text x="91" y="47.9">VBAT_DIG</text>
<text x="152.9" y="42.3">VDD</text>
<text x="208" y="42.8">PA08</text>
<text x="208" y="45.3">PB23</text>
<text x="208" y="47.9">PA17</text>
<text x="229.1" y="42.8">VBAT</text>
<text x="229.5" y="47.9">PA30</text>
<text x="229.5" y="45.3">PA31</text>
<text x="241.6" y="42.8">+BATT</text>
<text x="74" y="53">VDDIN</text>
<text x="74" y="50.4">VDDIO2</text>
<text x="90.3" y="50.4">VBAT_ANA</text>
<text x="91.8" y="53">VBAT_RF</text>
<text x="136.6" y="49.2">VDDA</text>
<text x="208" y="53">PA18</text>
<text x="208" y="50.4">PA16</text>
<text x="230.2" y="53">VDD</text>
<text x="230.4" y="50.4">RST</text>
<text x="242" y="53">VDD</text>
<text x="25" y="58.1">C3</text>
<text x="29" y="58">100nF</text>
<text x="37.7" y="58.1">C5</text>
<text x="44" y="58.1">C6</text>
<text x="74" y="59.3">VSW</text>
<text x="74" y="55.5">VDDANA</text>
<text x="92.7" y="59.3">VR_ANA</text>
<text x="93.4" y="56.8">VR_DIG</text>
<text x="212.7" y="57.7" transform="rotate(-90 212.7 57.7)">PA15</text>
<text x="215.3" y="57.7" transform="rotate(-90 215.3 57.7)">PA14</text>
<text x="217.8" y="57.7" transform="rotate(-90 217.8 57.7)">PA19</text>
<text x="220.3" y="57.7" transform="rotate(-90 220.3 57.7)">PA22</text>
<text x="222.9" y="57.7" transform="rotate(-90 222.9 57.7)">PA23</text>
<text x="225.4" y="57.7" transform="rotate(-90 225.4 57.7)">USB_P</text>
<text x="228" y="57.7" transform="rotate(-90 228 57.7)">USB_N</text>
<text x="230.5" y="57.7" transform="rotate(-90 230.5 57.7)">GND</text>
<text x="22.7" y="63.2">100nF</text>
<text x="31.3" y="63">C4</text>
<text x="35.4" y="63.2">100nF</text>
<text x="41.7" y="63.2">100nF</text>
<text x="53" y="65.7">C14</text>
<text x="74" y="63.1">VDDCORE</text>
<text x="94.1" y="61.8">VR_PA</text>
<text x="112.6" y="61.9">C7</text>
<text x="118.9" y="61.9">C8</text>
<text x="125.3" y="61.9">C9</text>
<text x="131.7" y="61.9">C10</text>
<text x="138.1" y="61.9">C11</text>
<text x="144.4" y="61.9">C12</text>
<text x="148.4" y="61.8">100nF</text>
<text x="22.1" y="68.9">VDD</text>
<text x="26.7" y="70.1">GND</text>
<text x="33.1" y="70.1">GND</text>
<text x="39.4" y="70.1">GND</text>
<text x="45.8" y="70.1">GND</text>
<text x="50.6" y="70.8">100nF</text>
<text x="74" y="66.9">GNDANA</text>
<text x="74" y="69.5">GNDANA</text>
<text x="92.7" y="66.9">GND_RF</text>
<text x="92.7" y="69.5">GND_RF</text>
<text x="110.2" y="67">33pF</text>
<text x="116.7" y="67">100nF</text>
<text x="123" y="67">100nF</text>
<text x="129.4" y="67">100nF</text>
<text x="135.7" y="67">100nF</text>
<text x="142" y="67">4.7pF</text>
<text x="150.8" y="66.8">C13</text>
<text x="228.5" y="67.6">GND</text>
<text x="54.7" y="77.7">GND</text>
<text x="62.3" y="77.7">GND</text>
<text x="74" y="72">GND</text>
<text x="74" y="74.5">GND</text>
<text x="74" y="77.1">GND</text>
<text x="92.7" y="72">GND_RF</text>
<text x="92.7" y="74.5">GND_RF</text>
<text x="92.7" y="77.1">GND_RF</text>
<text x="114.4" y="73.9">GND</text>
<text x="120.7" y="73.9">GND</text>
<text x="127.1" y="73.9">GND</text>
<text x="133.4" y="73.9">GND</text>
<text x="139.8" y="73.9">GND</text>
<text x="146.1" y="73.9">GND</text>
<text x="152.5" y="73.9">GND</text>
<text x="24.2" y="79.8" transform="rotate(-90 24.2 79.8)">100K</text>
<text x="25" y="79.7">R1</text>
<text x="74" y="83.4">RESET</text>
<text x="74" y="79.6">GND</text>
<text x="92.7" y="79.6">GND_RF</text>
<text x="92.7" y="82.2">GND_RF</text>
<text x="20" y="86">C15</text>
<text x="74" y="87.2">PA00</text>
<text x="74" y="89.8">PA01</text>
<text x="92.7" y="84.7">GND_RF</text>
<text x="92.7" y="87.2">GND_RF</text>
<text x="92.7" y="89.8">GND_RF</text>
<text x="17.6" y="91.1">100nF</text>
<text x="74" y="94.9">PA05</text>
<text x="74" y="92.3">PA04</text>
<text x="105.5" y="95.5">GND</text>
<text x="184.7" y="95.5">DNM</text>
<text x="185.1" y="90.5">C16</text>
<text x="21.7" y="98">GND</text>
<text x="74" y="97.4">PA06</text>
<text x="74" y="99.9">PA07</text>
<text x="139.2" y="101.1">2.2nH</text>
<text x="140.6" y="98">L3</text>
<text x="159.7" y="97.5">C17</text>
<text x="173.1" y="101.1">10nH</text>
<text x="174.2" y="98">L4</text>
<text x="184.5" y="101.1">10nH</text>
<text x="185.7" y="98">L5</text>
<text x="74" y="102.5">PA08</text>
<text x="74" y="105">PA09</text>
<text x="74" y="107.6">PA13</text>
<text x="144.4" y="107.6">L6</text>
<text x="156.5" y="104.4">C18</text>
<text x="156.6" y="106.3">3.9pF</text>
<text x="159.9" y="102.5">18pF</text>
<text x="171" y="105.6">3.3pF</text>
<text x="171.1" y="103.8">C19</text>
<text x="184.3" y="105.6">5.6pF</text>
<text x="184.4" y="103.8">C20</text>
<text x="195.1" y="105.6">3.3pF</text>
<text x="195.2" y="103.8">C21</text>
<text x="74" y="110.1">PA14</text>
<text x="74" y="112.6">PA15</text>
<text x="92.9" y="112.6">RFO_HF</text>
<text x="142.6" y="109.5">33nH</text>
<text x="151.8" y="112.6">GND</text>
<text x="166.4" y="112.6">GND</text>
<text x="179.8" y="112.6">GND</text>
<text x="190.6" y="112.6">GND</text>
<text x="212.3" y="111.4">U3</text>
<text x="216.6" y="108.8">GND</text>
<text x="233.1" y="108.8">GND</text>
<text x="246" y="114">C22</text>
<text x="74" y="117.7">PA17</text>
<text x="74" y="115.2">PA16</text>
<text x="93.8" y="117.7">RFI_HF</text>
<text x="217.6" y="116.5">J1</text>
<text x="217.6" y="119">GND</text>
<text x="223.5" y="114.1" transform="rotate(-90 223.5 114.1)">EP</text>
<text x="226.1" y="115.7" transform="rotate(-90 226.1 115.7)">GND</text>
<text x="228.6" y="115.4" transform="rotate(-90 228.6 115.4)">RFC</text>
<text x="231.1" y="115.7" transform="rotate(-90 231.1 115.7)">GND</text>
<text x="231.9" y="119">GND</text>
<text x="233.9" y="116.5">J2</text>
<text x="246.2" y="119">47pF</text>
<text x="258.8" y="117.6">10nH</text>
<text x="260" y="114.5">L7</text>
<text x="74" y="125.3">PA22</text>
<text x="74" y="120.3">PA18</text>
<text x="74" y="122.8">PA19</text>
<text x="90.2" y="122.8">PA_BOOST</text>
<text x="142.6" y="123.5">33nH</text>
<text x="144.4" y="121.6">L8</text>
<text x="156.9" y="122.9">DNM</text>
<text x="157.1" y="120.9">C24</text>
<text x="171.7" y="120.9">C25</text>
<text x="171.8" y="122.9">4.7nF</text>
<text x="176.8" y="124.8">C26</text>
<text x="189.5" y="124.8">C27</text>
<text x="204.5" y="124.7">GND</text>
<text x="217.6" y="121.5">J3</text>
<text x="231.9" y="121.5">GND</text>
<text x="256.3" y="123.5">2.7pF</text>
<text x="256.8" y="121.6">C23</text>
<text x="74" y="130.4">PA24</text>
<text x="74" y="127.9">PA23</text>
<text x="93.1" y="127.9">RFO_LF</text>
<text x="152.5" y="129.2">GND</text>
<text x="152.7" y="131.7">C28</text>
<text x="167.1" y="129.2">GND</text>
<text x="176.4" y="129.8">DNM</text>
<text x="189.1" y="129.8">DNM</text>
<text x="224.8" y="126.2" transform="rotate(-90 224.8 126.2)">V1</text>
<text x="227.3" y="126.2" transform="rotate(-90 227.3 126.2)">V2</text>
<text x="229.9" y="126.2" transform="rotate(-90 229.9 126.2)">VDD</text>
<text x="231.3" y="129.8">SKY13373-460LF</text>
<text x="240.7" y="126.6">GND</text>
<text x="252.8" y="128.5">GND</text>
<text x="74" y="133">PA25</text>
<text x="74" y="135.5">PA27</text>
<text x="94" y="133">RFI_LF</text>
<text x="141.9" y="136.8">C29</text>
<text x="152.9" y="136.8">22pF</text>
<text x="160.4" y="136.1">11nH</text>
<text x="161.5" y="132.3">L9</text>
<text x="176.3" y="135.4">10nH</text>
<text x="176.9" y="132.3">L10</text>
<text x="189" y="135.4">10nH</text>
<text x="189.6" y="132.3">L11</text>
<text x="247.1" y="133">VDDA</text>
<text x="46" y="143.2">+BATT</text>
<text x="74" y="140.6">PA30</text>
<text x="74" y="138">PA28</text>
<text x="74" y="143.1">PA31</text>
<text x="95.2" y="138">RXTX</text>
<text x="141" y="138.7">3.9pF</text>
<text x="166.4" y="140">8.2pF</text>
<text x="167.3" y="138.1">C30</text>
<text x="186.9" y="139.9">5.6pF</text>
<text x="187" y="138.1">C31</text>
<text x="199.6" y="139.9">3.3pF</text>
<text x="199.7" y="138.1">C32</text>
<text x="251.1" y="143.6">RFSW_VCC_SLCT</text>
<text x="251.5" y="141.2">JP1</text>
<text x="74" y="145.7">PB02</text>
<text x="74" y="148.2">PB03</text>
<text x="96.4" y="148.2">XTA</text>
<text x="146.1" y="146.3">GND</text>
<text x="171.5" y="146.9">GND</text>
<text x="182.3" y="146.9">GND</text>
<text x="195" y="146.9">GND</text>
<text x="232.6" y="149.5">1nF</text>
<text x="232.7" y="147">C34</text>
<text x="43.5" y="153.3">C33</text>
<text x="43.6" y="155.9">4.7pF</text>
<text x="74" y="153.3">PB23</text>
<text x="74" y="150.7">PB22</text>
<text x="96.4" y="153.3">XTB</text>
<text x="236.9" y="155.8">GND</text>
<text x="80.1" y="158.4">ATSAMR34J18B</text>
<text x="47.7" y="162.8">GND</text>
<text x="29.4" y="171.7">Y1</text>
<text x="21.8" y="174.3">ABS05-32.768KHZ-9-T</text>
<text x="76.4" y="174.3">XC1</text>
<text x="77.2" y="178">VDD</text>
<text x="89.5" y="178">OUTPUT</text>
<text x="16.8" y="185.1">C36</text>
<text x="32" y="185.1">C37</text>
<text x="61.2" y="183.2">C35</text>
<text x="61.4" y="185.7">100nF</text>
<text x="77.2" y="183.1">GND</text>
<text x="94.2" y="183.1">NC</text>
<text x="16.8" y="187.6">10pF</text>
<text x="32.1" y="187.6">10pF</text>
<text x="76.6" y="187">TYETBCSANF-32.000000</text>
<text x="21" y="194.6">GND</text>
<text x="36.3" y="194.6">GND</text>
<text x="70.6" y="193.9">GND</text>
</g>
<g font-size="1.8" fill="#0000c2">
<text x="50.2" y="62.2">PSU in Linear Mode</text>
<text x="175.9" y="88.2">915 MHz Tx Matching</text>
<text x="252.1" y="112.3">868/915 MHz Rx Matching</text>
<text x="201.9" y="147.3">V1</text>
<text x="205.7" y="147.3">V2</text>
<text x="212.1" y="147.3">RFSW State</text>
<text x="173.4" y="151.1">868 MHz Tx Matching</text>
<text x="202.6" y="150.5">0</text>
<text x="202.6" y="153">1</text>
<text x="202.6" y="155.6">0</text>
<text x="206.4" y="150.5">0</text>
<text x="206.4" y="153">0</text>
<text x="206.4" y="155.6">1</text>
<text x="209.5" y="150.5">Shutdown</text>
<text x="209.5" y="153">RFC&gt;RFI_HF</text>
<text x="209.5" y="155.6">RFC&gt;PA_BOOST</text>
<text x="202.6" y="158.1">1</text>
<text x="206.4" y="158.1">1</text>
<text x="209.5" y="158.1">RFC&gt;RFO_HF</text>
<text x="83.8" y="173.9">32MHz</text>
</g>
<g font-size="1.7" fill="#840000">
<text x="105.1" y="112.6">RFO_HF</text>
<text x="105.6" y="117.7">RFI_HF</text>
<text x="105.1" y="122.8">PA_BOOST</text>
<text x="105.8" y="138">TXRX_RF</text>
<text x="106.3" y="148.2">XTA</text>
</g>
<text font-size="1.4" fill="#008484" x="207.4" y="24.3">U1</text>
<g font-size="1.4" fill="#840000">
<text x="193.3" y="32.5">PA06_ADC6</text>
<text x="193.6" y="35">PA27_GPIO</text>
<text x="241.9" y="35">PA05_S0_UART_RX</text>
<text x="242.2" y="32.5">PA04_S0_UART_TX</text>
<text x="188.7" y="40.1">PB22_S5_SPI_MOSI</text>
<text x="193.3" y="37.6">PA07_ADC7</text>
<text x="241.9" y="40.1">PA28_GPIO</text>
<text x="241.9" y="37.6">PB02_S5_SPI_MISO</text>
<text x="189.4" y="45.2">PB23_S5_SPI_SCK</text>
<text x="189.6" y="47.7">PA17_S1_I2C_SCL</text>
<text x="194.3" y="42.6">PA08_GPIO</text>
<text x="239.4" y="47.7">PA30_SWDCLK</text>
<text x="239.4" y="45.2">PA31_SWDIO</text>
<text x="189.1" y="52.8">PA18_PWM_T0_W2</text>
<text x="189.4" y="50.3">PA16_S1_I2C_SDA</text>
<text x="239.4" y="50.3">RESET</text>
<text x="106.3" y="61.7">VR_PA</text>
<text x="225.3" y="69" transform="rotate(-90 225.3 69)">USB_P</text>
<text x="227.8" y="69.1" transform="rotate(-90 227.8 69.1)">USB_N</text>
<text x="212.6" y="72.1" transform="rotate(-90 212.6 72.1)">PA15_GPIO</text>
<text x="215.1" y="72.1" transform="rotate(-90 215.1 72.1)">PA14_GPIO</text>
<text x="217.7" y="77.2" transform="rotate(-90 217.7 77.2)">PA19_PWM_T0_W3</text>
<text x="220.2" y="72.1" transform="rotate(-90 220.2 72.1)">PA22_GPIO</text>
<text x="222.7" y="75.9" transform="rotate(-90 222.7 75.9)">PA23_S5_SPI_SS</text>
<text x="15.7" y="83.3">RESET</text>
<text x="47" y="92.2">PA04_S0_UART_TX</text>
<text x="47.1" y="94.7">PA05_S0_UART_RX</text>
<text x="59.3" y="97.3">PA06_ADC6</text>
<text x="59.3" y="99.8">PA07_ADC7</text>
<text x="51.6" y="104.9">TCXO_PWR</text>
<text x="51.9" y="107.4">BAND_SEL</text>
<text x="59.6" y="102.3">PA08_GPIO</text>
<text x="60.3" y="110">PA14_GPIO</text>
<text x="60.3" y="112.5">PA15_GPIO</text>
<text x="55.4" y="115">PA16_S1_I2C_SDA</text>
<text x="55.6" y="117.6">PA17_S1_I2C_SCL</text>
<text x="55.1" y="120.1">PA18_PWM_T0_W2</text>
<text x="55.1" y="122.7">PA19_PWM_T0_W3</text>
<text x="60.3" y="125.2">PA22_GPIO</text>
<text x="56.4" y="127.7">PA23_S5_SPI_SS</text>
<text x="63.3" y="130.3">USB_N</text>
<text x="60.3" y="135.4">PA27_GPIO</text>
<text x="60.3" y="137.9">PA28_GPIO</text>
<text x="63.3" y="132.8">USB_P</text>
<text x="57.6" y="140.4">PA30_SWDCLK</text>
<text x="59" y="143">PA31_SWDIO</text>
<text x="54.8" y="145.5">PB02_S5_SPI_MISO</text>
<text x="54.8" y="150.6">PB22_S5_SPI_MOSI</text>
<text x="55.4" y="153.1">PB23_S5_SPI_SCK</text>
</g>
</svg>
